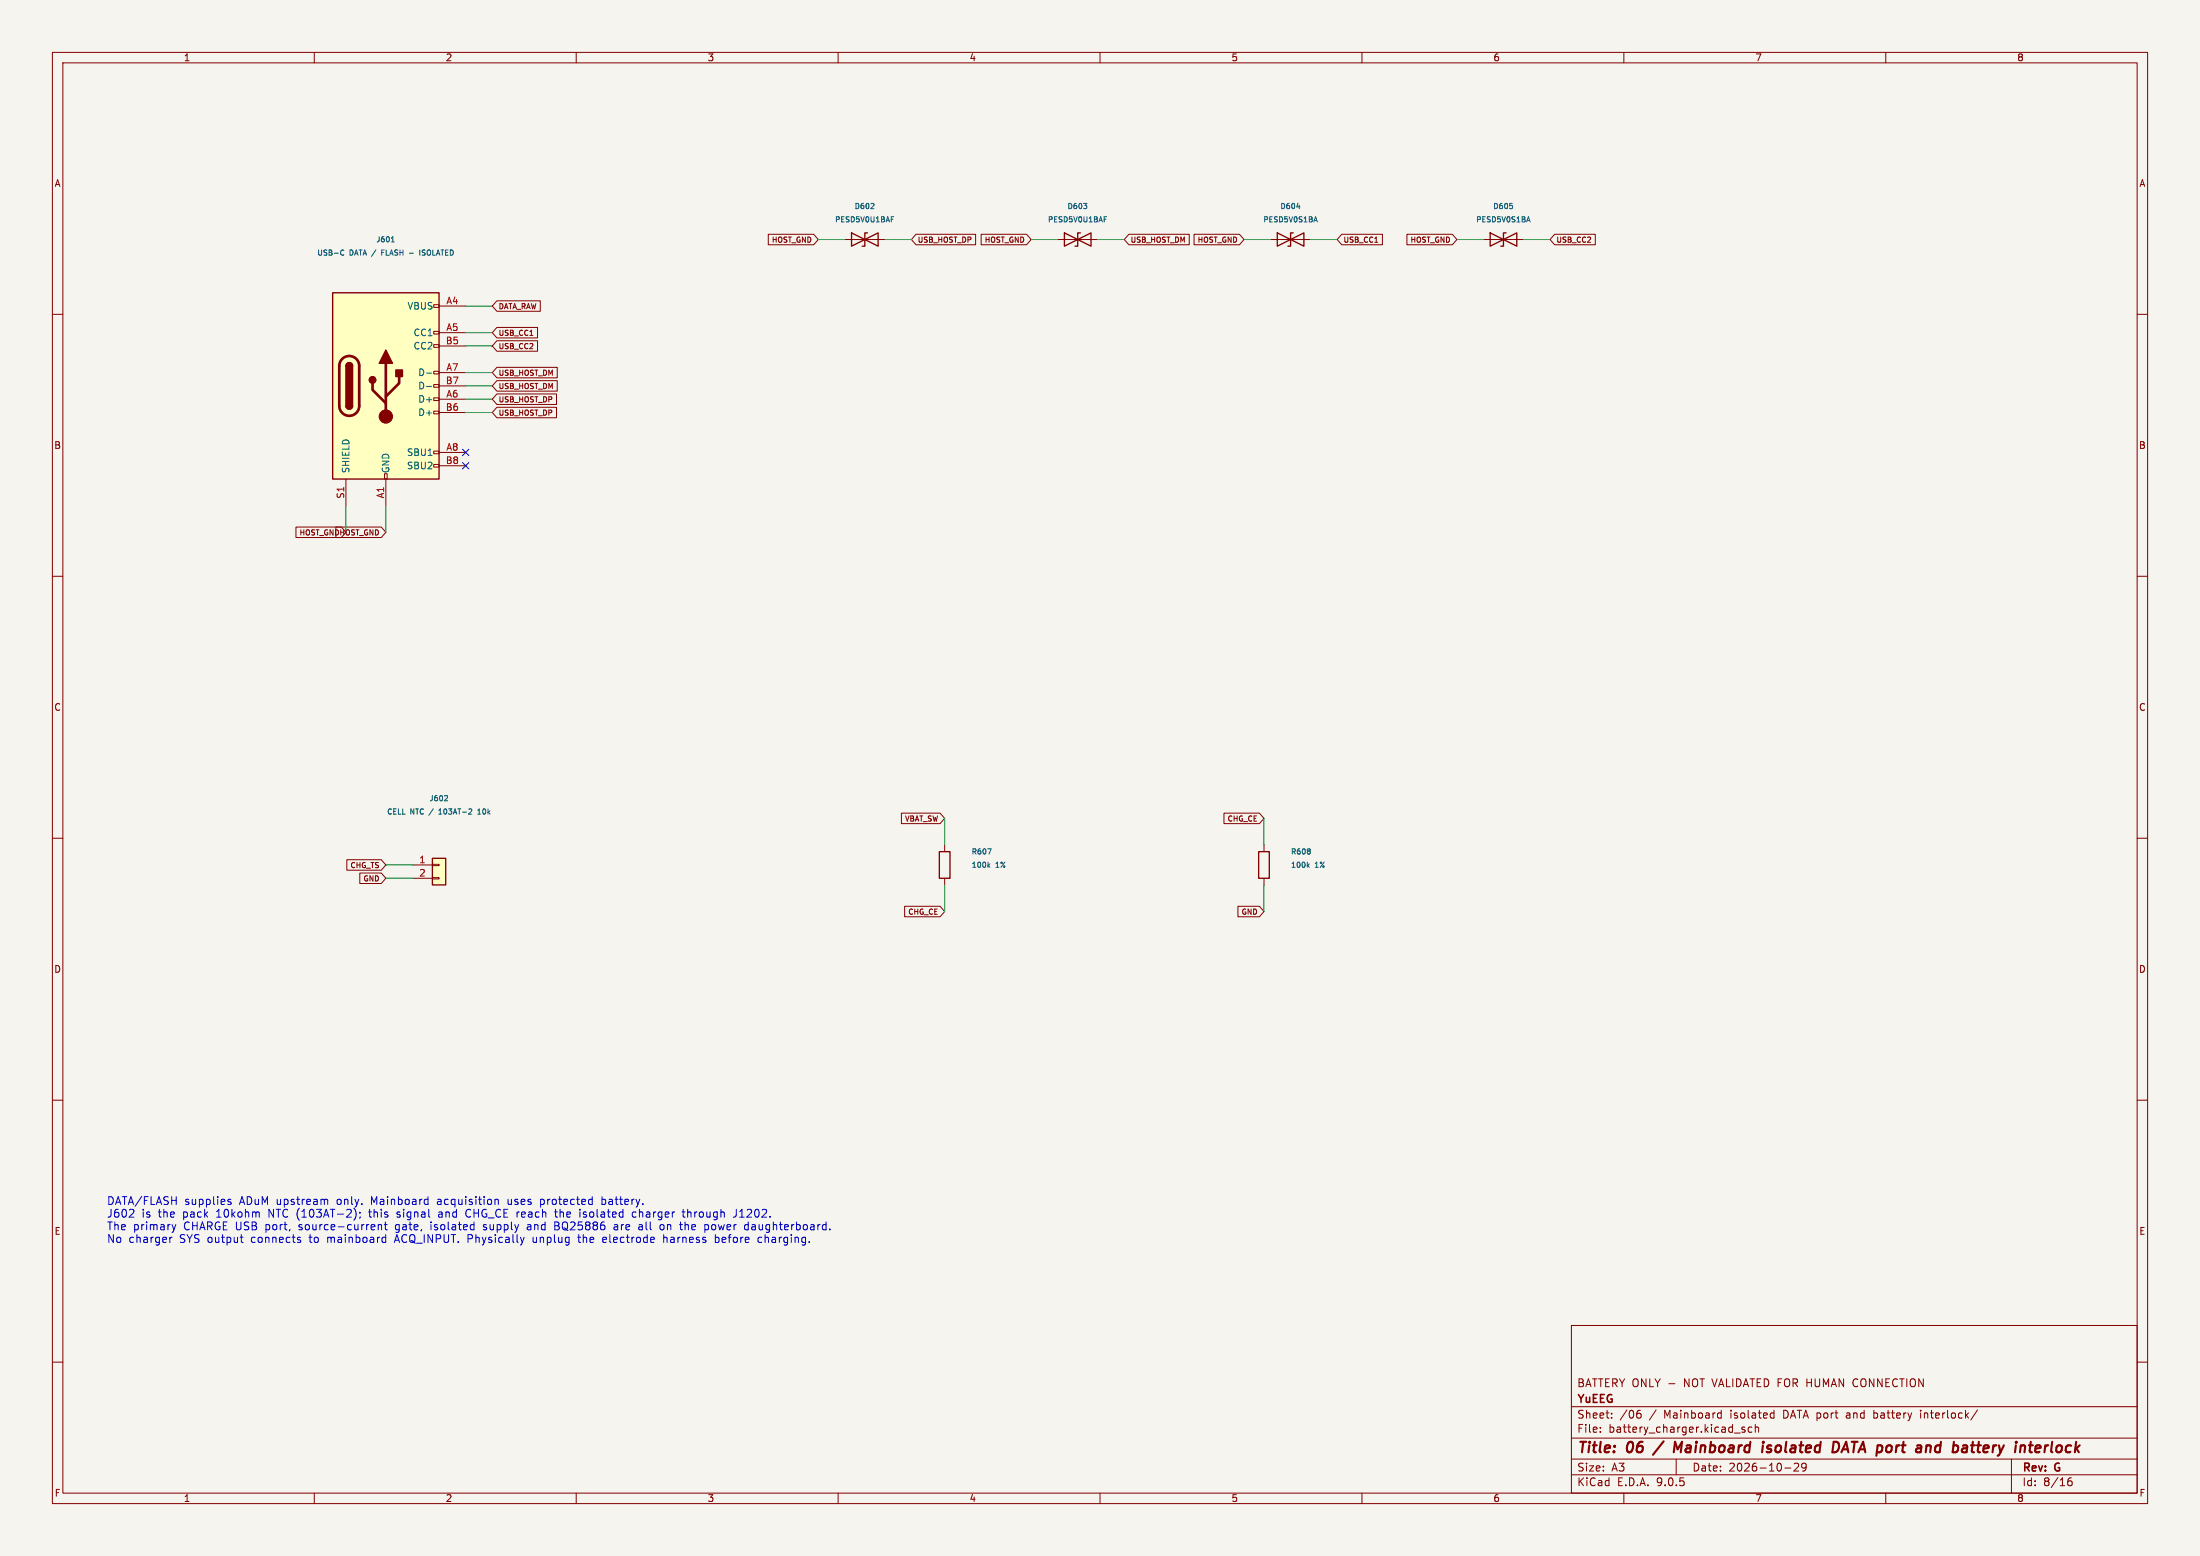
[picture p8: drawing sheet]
<svg xmlns="http://www.w3.org/2000/svg" width="420mm" height="297mm" viewBox="0 0 420 297" stroke-linecap="round" stroke-linejoin="round" font-family="sans-serif">
<path d="M0 0h420v297h-420z" fill="#f5f4ef" stroke="#f5f4ef" stroke-width=".19"/>
<g fill="none" stroke="#840000" stroke-width=".19">
<path d="M10 10h400v277h-400zM12 12h396v273h-396zM60 10v2M110 10v2M160 10v2M210 10v2M260 10v2M310 10v2M360 10v2M161.3 45.7h7.6M201.9 45.7h7.6M242.6 45.7h7.6"/>
<path d="M10 60h2M408 60h2M10 110h2M408 110h2M10 160h2M408 160h2M10 210h2M408 210h2M300 253h108v32h-108zM10 260h2M300 278.5h108M300 274.5h108"/>
<path d="M300 268.5h108M305.5 273.2v.2M305.5 272.5v.1M307.7 270.5v.2M307.7 269.8v.1M312.7 269.8h.5l.1 .2-.1 .5-.5 .2M313.2 269.2l-.5 .1M320 278.5v3M328.2 269.7l.4 .1M328.6 270.6l-.4 .1M328.6 269.2v1.5M331.1 273.5h1.1"/>
<path d="M333.1 272.5l-.4-.1-.2 .2 .1 .2 .5 .2v.3h-.6M334.4 272.5l-.4-.1-.3 .3 .2 .6h.5M335.1 272.5l.2-.1 .4 .1v.9M335.1 271.9v1.5M338.2 269.7l.5 .1M338.7 270.6l-.5 .1M338.7 269.2v1.5M342.5 279.4l.6-.1 .2 .1 .1 .3-1 1.1h1M344.8 279.9l-.3 .3h-.3l-.3-.3 .2-.5 .4-.1 .2 .1a.99 .99 0 0 1-.3 1.4h-.3M352.5 270.2v.4M357.7 270.6l.5 .1M357.7 269.2v1.5"/>
<path d="M358.2 269.7l-.5 .1M366.7 269.2v.1M366.7 269.7v1M377.5 269.1l-1.3 1.9M384 278.5v6.5M408 260h2M60 285v2M110 285v2M160 285v2M210 285v2M260 285v2M300 281.5h108"/>
<path d="M310 285v2M340.7 280.2h1.2M360 285v2M394.7 282.9l.3-.2h.4l.2 .2v.4l-.3 .3-.4-.1-.2-.2M395.4 282.1a.59 .59 0 0 0-.7 .6"/>
</g>
<g fill="none" stroke="#840000" stroke-width=".4">
<path d="M317.6 275.1l-2 2.6M321.1 275.2l-.8 1.4-.5-1.4-.3 2M336.5 275.9l-.1 1.3M336.6 275.2v.2M338.1 276.9l-.3 .3-.5-.1M338.2 276a.49 .49 0 0 0-.8 .3v.1l.7 .2M350.5 275.2a1.11 1.11 0 0 1 .1 1.9M351.8 276.6h.9M352.4 275.2l-.9 2M369.9 275.9l-.4 .4-.1 .5 .1 .3 .6 .1M376.3 275.9h.7M377.4 275.9h.8"/>
<path d="M377.8 275.2l-.2 1.9M388.9 275.9l.6 .1v.3l-.9 .2M389.3 277.1l-.5 .1M390.5 275.9l-.2 1.3"/>
</g>
<path d="M162.6 44.5v2.5l5-2.5v2.5zM165.6 44.5h-.5v2.5h-.5M203.2 44.5v2.5l5.1-2.5v2.5zM206.2 44.5h-.5v2.5h-.5M243.8 44.5v2.5l5.1-2.5v2.5zM246.9 44.5h-.5v2.5h-.5" fill="none" stroke="#840000" stroke-width=".25"/>
<path d="M166.2 39.8h.6M166.8 38.9v.4M206.9 38.8h.6l-.4 .4M207.4 39.3v.4M247.5 39.5h.7M170.1 41.4h.5M210.8 41.4h.5M250.9 42.1h.5M251.1 41.4l.4 1" fill="none" stroke="#006464" stroke-width=".19"/>
<path d="M82.5 163.8h2.6v5.1h-2.6z" fill="#ffffc2"/>
<path d="M284.5 44.5v2.5l5.1-2.5v2.5zM287.5 44.5h-.5v2.5h-.5M82.5 163.8h2.6v5.1h-2.6zM179.3 162.6h2.1v5h-2.1zM240.3 162.6h2v5h-2z" fill="none" stroke="#840000" stroke-width=".25"/>
<path d="M283.2 45.7h7.6M78.7 165.1h3.8M78.7 167.6h3.8M82.5 165h1.3v.2h-1.3zM82.5 167.5h1.3v.3h-1.3zM180.3 161.3v1.3M180.3 167.6v1.3M241.3 161.3v1.3M241.3 167.6v1.3" fill="none" stroke="#840000" stroke-width=".19"/>
<g fill="none" stroke="#006464" stroke-width=".19">
<path d="M288.7 39.3v.4M291.5 42.1h.5M291.8 41.4l.3 1M83.8 155.4h.5M84 154.5l-.2 .2M85.2 151.9l.2 .1v.3l-.6 .6h.6M90 154.4v.4l-.6 .6h.7M91.2 155.4h.6M91.2 154.7l.3-.3v1M188.6 162h.6l-.4 1M188.7 165.2l.3 .4M189 164.9l-.4 .4"/>
<path d="M249.7 165.2l.2 .4M249.9 164.9l-.3 .4M250.1 162.1v.2M250.1 162.5v.4"/>
</g>
<path d="M63.5 55.9h20.3v35.5h-20.3z" fill="#ffffc2"/>
<g fill="none" stroke="#840000" stroke-width=".19">
<path d="M82.8 58.2h1v.5h-1zM83.8 58.4h5.1M94.9 57.4h8.2v2h-8.2l-.9-1zM146.7 44.7h8.6l.9 1-.9 1h-8.6zM174.9 44.7h11.3v2h-11.3l-.9-1zM187.3 44.7h8.7l.8 1-.8 1h-8.7zM215.5 44.7h11.5v2h-11.5l-.9-1zM227.9 44.7h8.7l.9 1-.9 1h-8.7zM256.1 44.7h7.8v2h-7.8l-.8-1zM268.6 44.7h8.7l.8 1-.8 1h-8.7zM296.8 44.7h7.7v2h-7.7l-.9-1zM82.8 63.2h1v.6h-1z"/>
<path d="M82.8 65.8h1v.5h-1zM82.8 70.9h1v.5h-1zM82.8 73.4h1v.5h-1zM82.8 75.9h1v.6h-1zM82.8 78.5h1v.5h-1zM83.8 63.5h5.1M83.8 66h5.1M83.8 71.1h5.1M83.8 73.7h5.1M83.8 76.2h5.1M83.8 78.7h5.1M94.9 62.5h7.7v2h-7.7l-.9-1z"/>
<path d="M94.9 65h7.7v2h-7.7l-.9-1zM94.9 70.1h11.5v2h-11.5l-.9-1zM94.9 72.7h11.5v2h-11.5l-.9-1zM94.9 75.2h11.3v2h-11.3l-.9-1zM94.9 77.7h11.3v2h-11.3l-.9-1zM66 91.4v5.1M73.4 90.4h.5v1h-.5zM73.7 91.4v5.1M82.8 86.1h1v.5h-1zM82.8 88.6h1v.6h-1zM83.8 86.4h5.1M83.8 88.9h5.1"/>
<path d="M56.5 100.6h8.7l.8 1-.8 1h-8.7zM64.1 100.6h8.7l.9 1-.9 1h-8.7zM172.1 155.2h7.4l.8 1-.8 1h-7.4zM233.7 155.2h6.7l.9 1-.9 1h-6.7zM66.2 164.1h6.6l.9 1-.9 1h-6.6zM68.7 166.6h4.1l.9 1-.9 1h-4.1zM172.7 173h6.8l.8 1-.8 1h-6.8zM236.3 173h4.1l.9 1-.9 1h-4.1z"/>
</g>
<path d="M63.5 55.9h20.3v35.5h-20.3zM66 69.9a.64 .64 0 0 1 .7-.7 .64 .64 0 0 1 .6 .7M66 77.5a.64 .64 0 0 0 .7 .6 .64 .64 0 0 0 .6-.6" fill="none" stroke="#840000" stroke-width=".25"/>
<path d="M65.3 68.5a1.9 1.9 0 0 1 2.1-.4 1.9 1.9 0 0 1 1.2 1.8v7.6a1.91 1.91 0 0 1-1.9 1.9 1.91 1.91 0 0 1-1.9-1.9v-7.8l.1-.6zM71.1 73.2v1.2l2.6 2.6M73.7 69.3v10.2M76.2 71.9v1.3l-2.5 2.5" fill="none" stroke="#840000" stroke-width=".51"/>
<g fill="#840000" stroke="#840000" stroke-width=".25">
<path d="M66 69.9h1.3v7.6h-1.3z"/>
<path d="M66.2 69.4a.64 .64 0 0 1 .7-.1 .64 .64 0 0 1 .4 .6h-1.3z"/>
<path d="M66 77.5h1.3a.64 .64 0 0 1-.6 .6 .64 .64 0 0 1-.7-.6z"/>
<path d="M73.7 66.8l1.2 2.5h-2.5z"/>
<path d="M75.6 70.6h1.2v1.3h-1.2z"/>
<circle cx="71.1" cy="72.5" r=".63"/>
</g>
<circle cx="73.7" cy="79.5" r="1.27" fill="#840000" stroke="#840000" stroke-width=".19"/>
<path d="M65.2 47.8h.4M65.6 48.6l-.4 .1M72.9 48.2h.3M73.4 47.7h-.5v1M74.7 46.2h.6M74.9 45.3l.1-.1v1M78.2 48.3h.7M80.2 47.7v1M80.6 48.7h.1M80.8 47.7l-.2 .2 .2 .3M81.4 71.2h1M81.4 73.8h1" fill="none" stroke="#006464" stroke-width=".19"/>
<g fill="none" stroke="#009600" stroke-width=".19">
<path d="M88.9 58.4h5.1M156.2 45.7h5.1M168.9 45.7h5.1M196.8 45.7h5.1M209.5 45.7h5.1M237.5 45.7h5.1M250.2 45.7h5.1M278.1 45.7h5.1M290.8 45.7h5.1M88.9 78.7h5.1M88.9 63.5h5.1M88.9 71.1h5.1"/>
<path d="M88.9 73.7h5.1M88.9 76.2h5.1M88.9 66h5.1M66 96.5v5.1M73.7 96.5v5.1M180.3 156.2v5.1M241.3 156.2v5.1M73.7 167.6h5M73.7 165.1h5M180.3 168.9v5.1M241.3 168.9v5.1"/>
</g>
<path d="M88.3 85.8l1.2 1.2M88.3 88.3l1.2 1.2M89.5 85.8l-1.2 1.2M89.5 88.3l-1.2 1.2" fill="none" stroke="#000084" stroke-width=".19"/>
<g fill="none" stroke="#0000c2" stroke-width=".19">
<path d="M25.5 231v.5l-.9 .8h1M32.4 236.2v1M32.5 236.3l-.1 .1M32.8 233.7l.4 1M33.2 234.7l-.1 .4M33.6 233.7l-.4 1M43.5 229.2l.6 .4-.2 .3-.4-.1M44.1 229l-.4-.1-.2 .2M45.8 236.2h.6M46.3 237.2h.1M57.2 236.2h.1M57.2 236.7l.2 .2-.2 .3"/>
<path d="M62.1 228.9l.4 .1 .1 .1v.8M67.9 231.3l.1 .6-.4 .9M68.6 231.5h.1M68.7 231.4v.1M68.8 232.3l-.2 .2M68.8 231.5h-.1M70.3 231.3h.6M72.2 233.7v1M72.2 233.9l.2-.2 .4 .1v.9M73.3 233.7h.6M73.5 236.2h.1M73.6 233.2v1.3l.3 .2"/>
<path d="M73.6 235.7v1.5M73.6 237.1l-.1 .1M75.4 236.7h.7M75.8 235.7l-.5 1.5M75.8 232.3h.4M76 231.3l-.2 .2 .2 .3M82.3 233.7v1M84.3 231.8h-.4a.29 .29 0 0 0-.2 .2 .29 .29 0 0 0 .2 .3h.4M89 231.2l-.1 .5a.61 .61 0 0 0 .7 .6M89.3 235.7v1.5M89.3 236.4h.6M92.3 234.7h.4"/>
<path d="M92.5 233.7l-.2 .3 .2 .2M94.5 229.1l.2-.2 .4 .1v.9M97 228.9l.1 .9M101.1 233.7l-.4 .1M101.2 234.2h-.4a.29 .29 0 0 0-.2 .3 .29 .29 0 0 0 .2 .2h.4M101.8 236.2v.7v.2l.4 .1M103.2 229.8l.4 .1M103.2 228.9v1.5M103.6 228.9l-.4 .1M105.9 234h.5M106.1 230.8v1.3l.3 .2M106.4 234h.2"/>
<path d="M106.6 233.3l-.7-.1v1.5h.6M106.6 233.9l-.2 .1M110.3 236.2h.5M110.5 235.7v1.2l.3 .3M111.3 232.3h.5M111.4 231.4v.4h.4M114.9 229.8l.4 .1M114.9 228.4v1.5M115.1 236.2h.5l.2 .2M115.1 237.1h.6M115.3 228.9l-.4 .1M115.8 236.5l-.7 .2"/>
<path d="M117.3 233.8l.4-.1 .2 .3M117.9 234.1l-.5 .1a.29 .29 0 0 0-.2 .3 .29 .29 0 0 0 .2 .2h.5M120.8 231.5v.7l.2 .1h.4M122.6 233.8v.9M122.6 234.7h-.5M122.6 234.1l-.5 .1M126.7 236.3l.2-.1h.4v1M126.7 235.7v1.5M126.7 233.9v.7l-.2 .1-.4-.1M129.9 233.2v1.3M130.2 231.3h.6M130.4 230.8v1.3l.4 .2"/>
<path d="M130.8 233.2v1.5M131 233.7l-.2 .2M131.3 230.8v1.5M131.7 231.3l-.4 .2M135.2 233.9v.7M135.9 233.9v.7M136.6 235.7v1.5M137.1 236.2l.2 .2-.1 .6-.2 .2-.4-.1M140.6 230.8v1.1a.48 .48 0 0 1-.6 .4M141.2 232.3h.9M141.6 230.8l-.4 .5M142.8 233.2v1.5"/>
<path d="M143.7 233.7l-.1 .1M143.7 234.2a.29 .29 0 0 0-.2 .3 .29 .29 0 0 0 .2 .2M144.7 236.9l.3 .3 .4-.1M144.8 236.3l-.1 .1"/>
</g>
<g font-size="2.8" fill="#840000">
<text x="301" y="277.9">Title:</text>
<text x="310.6" y="277.9">06</text>
<text x="321.2" y="277.9">Mainboard</text>
<text x="338.9" y="277.9">isolated</text>
<text x="353.1" y="277.9">DATA port</text>
<text x="370.7" y="277.9">and</text>
<text x="378.4" y="277.9">battery</text>
<text x="391.1" y="277.9">interlock</text>
</g>
<g font-size="2.1" fill="#0000c2">
<text x="20.3" y="230.3">DATA/FLASH</text>
<text x="20.3" y="232.7">J602</text>
<text x="27" y="232.7">is</text>
<text x="30.3" y="232.7">the</text>
<text x="35.1" y="232.7">pack</text>
<text x="35.2" y="230.3">supplies</text>
<text x="41.6" y="232.7">10kohm</text>
<text x="45.8" y="230.3">ADuM upstream</text>
<text x="51.7" y="232.7">NTC (103AT-2);</text>
<text x="64.6" y="230.3">only.</text>
<text x="71.2" y="232.7">this</text>
<text x="71.2" y="230.3">Mainboard</text>
<text x="76.6" y="232.7">signal</text>
<text x="84" y="230.3">acquisition</text>
<text x="84.7" y="232.7">and</text>
<text x="90.1" y="232.7">CHG_CE reach</text>
<text x="97.6" y="230.3">uses</text>
<text x="104" y="230.3">protected</text>
<text x="107.5" y="232.7">the</text>
<text x="112.3" y="232.7">isolated</text>
<text x="115.9" y="230.3">battery.</text>
<text x="122.5" y="232.7">charger</text>
<text x="132.3" y="232.7">through</text>
<text x="142.2" y="232.7">J1202.</text>
<text x="20.3" y="235.1">The</text>
<text x="20.3" y="237.6">No</text>
<text x="24.5" y="237.6">charger</text>
<text x="25.4" y="235.1">primary</text>
<text x="34.3" y="237.6">SYS output</text>
<text x="35.1" y="235.1">CHARGE USB</text>
<text x="48.2" y="237.6">connects</text>
<text x="50.9" y="235.1">port,</text>
<text x="57.5" y="235.1">source-current</text>
<text x="59.5" y="237.6">to</text>
<text x="63" y="237.6">mainboard</text>
<text x="76" y="235.1">gate,</text>
<text x="76.1" y="237.6">ACQ_INPUT.</text>
<text x="82.9" y="235.1">isolated</text>
<text x="90.1" y="237.6">Physically</text>
<text x="93.1" y="235.1">supply</text>
<text x="101.7" y="235.1">and</text>
<text x="102.7" y="237.6">unplug</text>
<text x="107" y="235.1">BQ25886</text>
<text x="111.6" y="237.6">the</text>
<text x="116.4" y="237.6">electrode</text>
<text x="118.5" y="235.1">are</text>
<text x="123.4" y="235.1">all</text>
<text x="127.6" y="235.1">on</text>
<text x="128.1" y="237.6">harness</text>
<text x="131.7" y="235.1">the</text>
<text x="136.5" y="235.1">power</text>
<text x="138.1" y="237.6">before</text>
<text x="144.3" y="235.1">daughterboard.</text>
<text x="146.5" y="237.6">charging.</text>
</g>
<g font-size="2.1" fill="#840000">
<text x="301" y="268.2">YuEEG</text>
<text x="301" y="265">BATTERY ONLY -</text>
<text x="321.6" y="265">NOT VALIDATED FOR HUMAN CONNECTION</text>
<text x="301" y="273.7">File:</text>
<text x="301" y="271">Sheet:</text>
<text x="307.1" y="273.7">battery_charger.kicad_sch</text>
<text x="309.2" y="271">/06</text>
<text x="314.9" y="271">/</text>
<text x="317.8" y="271">Mainboard</text>
<text x="330.6" y="271">isolated</text>
<text x="340.8" y="271">DATA port</text>
<text x="353.2" y="271">and</text>
<text x="358.5" y="271">battery</text>
<text x="367.6" y="271">interlock/</text>
<text x="301" y="281.1">Size:</text>
<text x="307.6" y="281.1">A3</text>
<text x="323" y="281.1">Date:</text>
<text x="330" y="281.1">2026-10-29</text>
<text x="386" y="281.3">Rev:</text>
<text x="392.4" y="281.3">G</text>
<text x="301" y="283.9">KiCad</text>
<text x="308.7" y="283.9">E.D.A.</text>
<text x="316.3" y="283.9">9.0.5</text>
<text x="386" y="283.9">Id:</text>
<text x="390.1" y="283.9">8/16</text>
</g>
<g font-size="1.8" fill="#840000">
<text x="35" y="11.9">1</text>
<text x="85" y="11.9">2</text>
<text x="135" y="11.9">3</text>
<text x="185" y="11.9">4</text>
<text x="235" y="11.9">5</text>
<text x="285" y="11.9">6</text>
<text x="335" y="11.9">7</text>
<text x="385" y="11.9">8</text>
<text x="10.3" y="35.9">A</text>
<text x="408.3" y="35.9">A</text>
<text x="10.3" y="85.9">B</text>
<text x="408.2" y="85.9">B</text>
<text x="10.3" y="135.9">C</text>
<text x="408.2" y="135.9">C</text>
<text x="10.3" y="185.9">D</text>
<text x="408.2" y="185.9">D</text>
<text x="10.3" y="235.9">E</text>
<text x="408.3" y="235.9">E</text>
<text x="10.3" y="285.9">F</text>
<text x="35" y="286.9">1</text>
<text x="85" y="286.9">2</text>
<text x="135" y="286.9">3</text>
<text x="185" y="286.9">4</text>
<text x="235" y="286.9">5</text>
<text x="285" y="286.9">6</text>
<text x="335" y="286.9">7</text>
<text x="385" y="286.9">8</text>
<text x="408.3" y="285.9">F</text>
</g>
<g font-size="1.8" fill="#006464">
<text x="77.7" y="59.3">VBUS</text>
<text x="78.9" y="64.4">CC1</text>
<text x="78.9" y="66.9">CC2</text>
<text x="79.8" y="72">D-</text>
<text x="79.8" y="74.5">D-</text>
<text x="79.8" y="77.1">D+</text>
<text x="79.8" y="79.6">D+</text>
<text x="77.6" y="87.2">SBU1</text>
<text x="77.6" y="89.8">SBU2</text>
<text x="66.9" y="90.4" transform="rotate(-90 66.9 90.4)">SHIELD</text>
<text x="74.5" y="90.4" transform="rotate(-90 74.5 90.4)">GND</text>
</g>
<g font-size="1.8" fill="#a90000">
<text x="85.1" y="58.2">A4</text>
<text x="85" y="65.8">B5</text>
<text x="85.1" y="63.2">A5</text>
<text x="85.1" y="70.9">A7</text>
<text x="85" y="73.4">B7</text>
<text x="85.1" y="75.9">A6</text>
<text x="85" y="78.5">B6</text>
<text x="85" y="88.6">B8</text>
<text x="85.1" y="86.1">A8</text>
<text x="65.8" y="95.3" transform="rotate(-90 65.8 95.3)">S1</text>
<text x="73.4" y="95.2" transform="rotate(-90 73.4 95.2)">A1</text>
<text x="79.9" y="164.8">1</text>
<text x="79.9" y="167.4">2</text>
</g>
<g font-size="1.4" fill="#006464">
<text x="163" y="40.1">D602</text>
<text x="203.7" y="40.1">D603</text>
<text x="244.3" y="40.1">D604</text>
<text x="285" y="40.1">D605</text>
<text x="71.7" y="46.4">J601</text>
<text x="159.3" y="42.6">PESD5V0U1BAF</text>
<text x="199.9" y="42.6">PESD5V0U1BAF</text>
<text x="241.1" y="42.6">PESD5V0S1BA</text>
<text x="281.7" y="42.6">PESD5V0S1BA</text>
<text x="60.5" y="49">USB-C</text>
<text x="66.7" y="49">DATA /</text>
<text x="73.3" y="49">FLASH</text>
<text x="81.1" y="49">ISOLATED</text>
<text x="73.8" y="155.7">CELL</text>
<text x="78.3" y="155.7">NTC /</text>
<text x="81.9" y="153.1">J602</text>
<text x="84.2" y="155.7">103AT-2</text>
<text x="91.9" y="155.7">10k</text>
<text x="185.4" y="165.8">100k</text>
<text x="185.4" y="163.3">R607</text>
<text x="190.1" y="165.8">1%</text>
<text x="246.3" y="165.8">100k</text>
<text x="246.3" y="163.3">R608</text>
<text x="251" y="165.8">1%</text>
</g>
<g font-size="1.4" fill="#840000">
<text x="147.2" y="46.5">HOST_GND</text>
<text x="175.1" y="46.5">USB_HOST_DP</text>
<text x="187.8" y="46.5">HOST_GND</text>
<text x="215.8" y="46.5">USB_HOST_DM</text>
<text x="228.5" y="46.5">HOST_GND</text>
<text x="256.4" y="46.5">USB_CC1</text>
<text x="269.1" y="46.5">HOST_GND</text>
<text x="297" y="46.5">USB_CC2</text>
<text x="95.1" y="59.2">DATA_RAW</text>
<text x="95.1" y="64.3">USB_CC1</text>
<text x="95.1" y="66.8">USB_CC2</text>
<text x="95.1" y="71.9">USB_HOST_DM</text>
<text x="95.1" y="74.5">USB_HOST_DM</text>
<text x="95.1" y="77">USB_HOST_DP</text>
<text x="95.1" y="79.5">USB_HOST_DP</text>
<text x="57" y="102.4">HOST_GNDHOST_GND</text>
<text x="172.6" y="157">VBAT_SW</text>
<text x="234.2" y="157">CHG_CE</text>
<text x="66.8" y="165.9">CHG_TS</text>
<text x="69.2" y="168.4">GND</text>
<text x="173.2" y="174.8">CHG_CE</text>
<text x="236.9" y="174.8">GND</text>
</g>
</svg>
